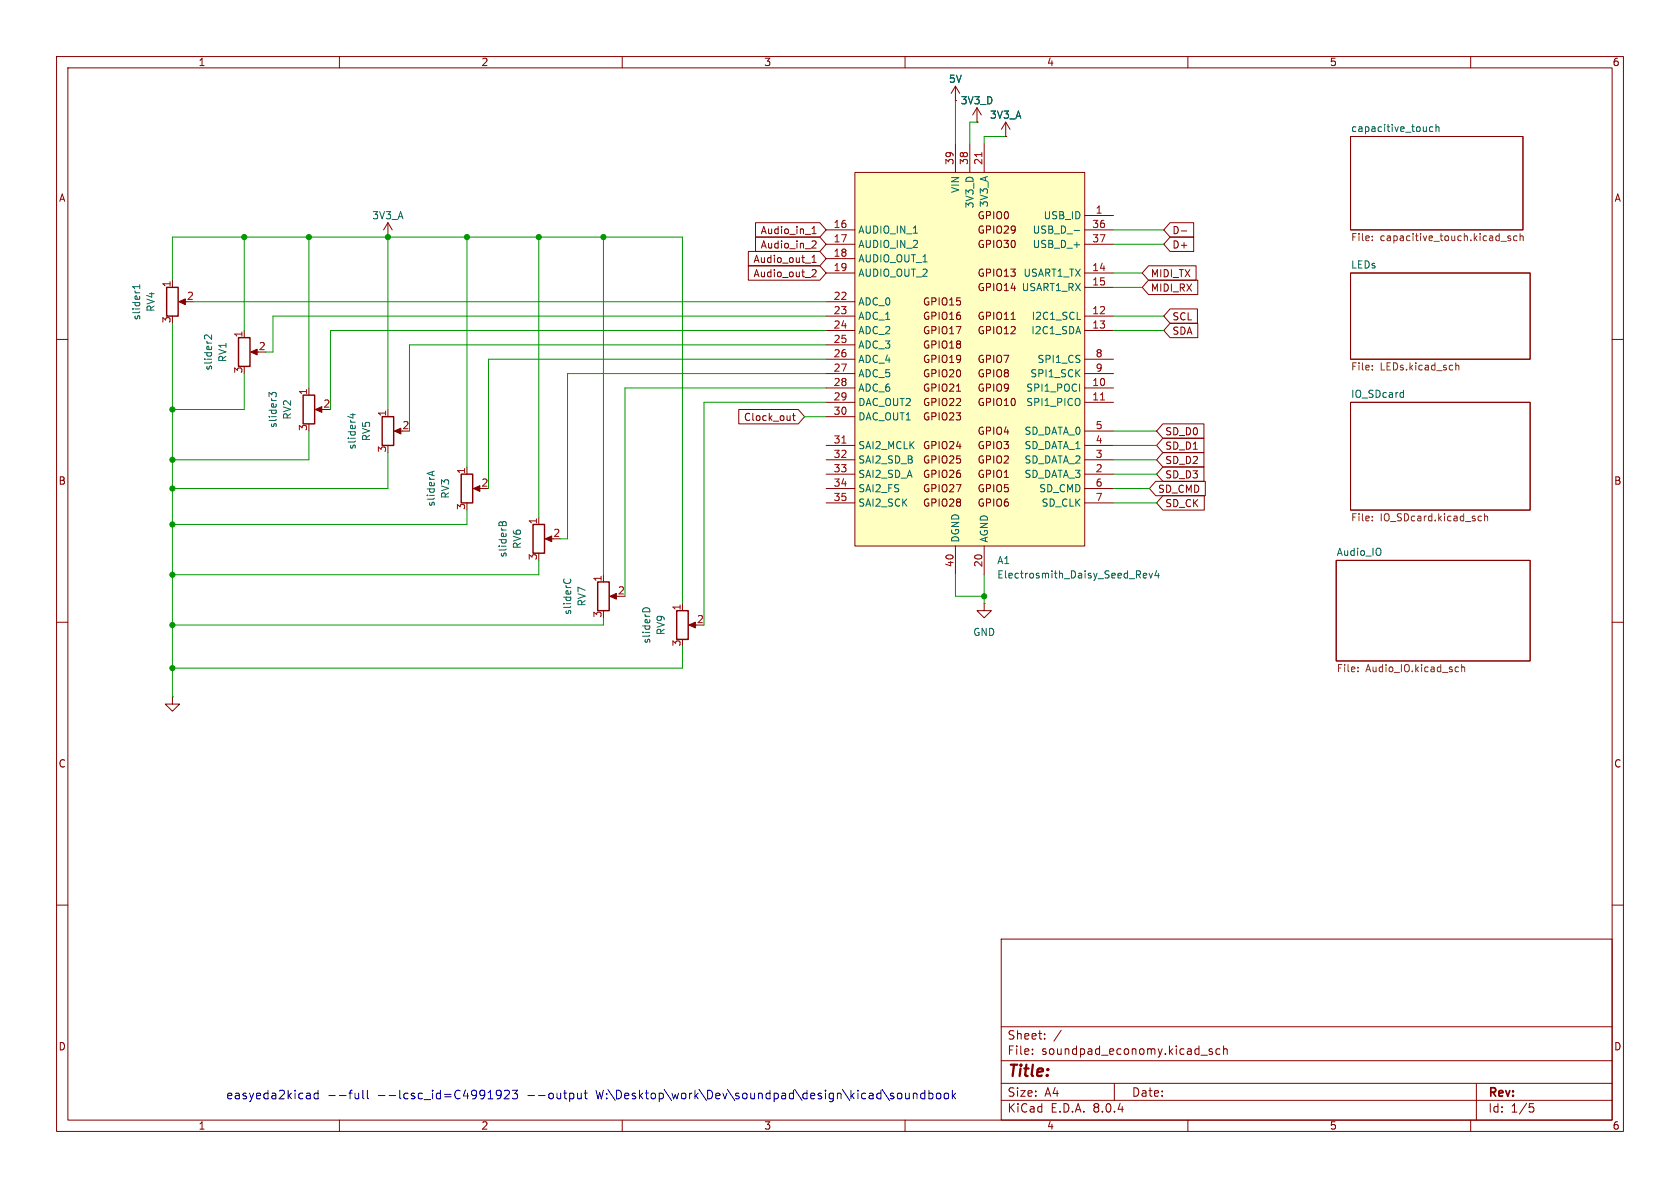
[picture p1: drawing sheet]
<svg xmlns="http://www.w3.org/2000/svg" width="297mm" height="210mm" viewBox="0 0 297 210" stroke-linecap="round" stroke-linejoin="round" font-family="sans-serif">
<g fill="none" stroke="#840000" stroke-width=".18">
<path d="M10 10h277v190h-277zM12 12h273v186h-273zM60 10v2M110 10v2M160 10v2M210 10v2M260 10v2M68.6 39.4l-.8 1.2M68.6 39.4v2.5M68.6 39.4l.7 1.2M238.8 24.1h30.4v16.5h-30.4zM10 60h2"/>
<path d="M43.2 58.4v1.3M68.6 41.9h.1M238.8 48.3h31.7v15.2h-31.7zM285 60h2M44.7 62.2h1M54.6 68.6v1.3M56.1 72.4h1M238.8 71.1h31.7v19.1h-31.7zM236.2 99.1h34.3v17.7h-34.3zM10 110h2M106.7 101.6v1.3M108.2 105.4h1"/>
<path d="M174 106.7v1.3h1.3l-1.3 1.2-1.3-1.2h1.3M174 106.7h.1M285 110h2M30.5 123.2v1.3h1.2l-1.2 1.2-1.3-1.2h1.3M30.5 123.2h.1M10 160h2M285 160h2M177 166h108v32h-108zM60 198v2M110 198v2M160 198v2M177 194.5h108"/>
<path d="M177 191.5h108M177 187.5h108M177 181.5h108M182.5 186.3v.1M182.5 185.5v.1M184.7 183.6v.1M184.7 182.8v.1M187.6 182.1l-1.3 2M197 191.5v3M210 198v2M212.3 186.5h1.2M214.3 185.5l-.3-.1-.3 .2 .1 .2 .5 .2v.3h-.6"/>
<path d="M215.7 185.5l-.5-.1-.2 .3v.4l.1 .2h.6M216.3 185.5l.2-.1 .4 .1 .1 .9M216.3 184.9v1.5M260 198v2M261 191.5v6.5M270.4 195.1h.7M270.5 195.7h.4l.3 .3-.2 .5-.5 .1"/>
</g>
<path d="M253.3 22.5l-.3-.1-.3 .3 .1 .5h.5M253.9 22.5l.1-.1 .3 .1 .1 .8M253.9 22v1.3M37.4 59.2v.8l-.9-.8-.4 .2 .1 .5M48.8 70.1v-.5l-.1-.2h-.5l-.1 .4-.5-.4v.8M248 69.4l.1 .1M248.1 69v1.2M248.1 70.2h-.1M99.8 102.4l-.2 .2 .1 .3M100.8 102.4l.1 .2-.1 .3" fill="none" stroke="#006464" stroke-width=".18"/>
<g fill="none" stroke="#725600" stroke-width=".18">
<path d="M242.6 41.8v.1M242.6 42.4v.1M265.3 42.7h1M267 41.8l-.3-.1-.1 .2v.2l.4 .1v.3h-.4M268.2 41.8l-.4-.1-.2 .2 .1 .6h.5M268.7 41.8l.2-.1 .3 .1 .1 .7M268.7 41.3v1.2M242.6 64.6v.1M242.6 65.3v.1M257.4 64.1v1.3M257.4 64.7l.1-.1h.4v.8M242.6 92v.1"/>
<path d="M242.6 91.3v.1M261.5 91.2l.4 .1M261.9 92l-.4 .1M262.4 91.4l.2-.2 .3 .1 .1 .8M262.4 90.8v1.3M240.1 118.6v.1M240.1 118v.1M257.5 117.9l.4 .1M257.9 118.7h-.4M258.4 118l.2-.1 .3 .1v.7M258.4 117.5v1.2"/>
</g>
<g fill="#840000" stroke="#840000" stroke-width=".18">
<path d="M44.3 62.2l1.2-.5v1z"/>
<path d="M107.8 105.4l1.2-.5v1z"/>
<path d="M55.8 72.4l1.1-.5v1z"/>
</g>
<path d="M42.2 59.7h2v5.1h-2zM53.6 69.9h2v5h-2zM105.7 102.9h2v5.1h-2z" fill="none" stroke="#840000" stroke-width=".25"/>
<path d="M151.1 30.5h40.7v66h-40.7z" fill="#ffffc2"/>
<g fill="none" stroke="#840000" stroke-width=".18">
<path d="M168.9 17.8h.1M168.9 15.2v2.6M168.9 15.2l-.8 1.3M168.9 15.2l.8 1.3M172.7 19.1l-.7 1.2M172.7 19.1v2.5M172.7 19.1l.8 1.2M133.6 39.4h11.3l1.1 1.2-1.1 1.3h-11.3zM151.1 30.5h40.7v66h-40.7zM168.9 25.4v5.1M171.4 25.4v5.1M172.7 21.6h.1"/>
<path d="M174 25.4v5.1M177.8 24.1h.1M177.8 21.6l-.8 1.3M177.8 21.6v2.5M177.8 21.6l.8 1.3M191.8 38.1h5M206.9 39.4h4.1v2.5h-4.1l-1.2-1.3zM30.5 49.5v1.3M32 53.3h1M132.3 44.4h12.6l1.1 1.3-1.1 1.3h-12.6zM132.3 47h12.6l1.1 1.3-1.1 1.2h-12.6zM133.6 41.9h11.3l1.1 1.3-1.1 1.3h-11.3z"/>
<path d="M143.6 41.3h.7M143.6 40.4l.3-.4v1.3M143.6 45.5l.3-.4v1.3M143.6 46.4h.7M143.6 47.8l.4-.1 .3 .3-.8 .9h.8M143.7 42.6h.5l.1 .3-.8 1h.8M146 55.9h5.1M146 58.4h5.1M146 48.3h5.1M146 40.6h5.1M146 43.2h5.1M146 45.7h5.1"/>
<path d="M146 53.3h5.1M178.8 56.5h.7M191.8 55.9h5M191.8 58.4h5M191.8 48.3h5M191.8 50.8h5M191.8 40.6h5M191.8 43.2h5M203 49.5h8.8v2.6h-8.8l-1.1-1.3zM203 47h8.5v2.5h-8.5l-1.1-1.2zM206.9 54.6h4.8v2.6h-4.8l-1.2-1.3zM206.9 57.1h4.9v2.6h-4.9l-1.2-1.3z"/>
<path d="M206.9 41.9h4.1v2.6h-4.1l-1.2-1.3zM208.8 40.8h1M68.6 72.4v1.3M70.1 76.2h1M130.6 72.4h10.5l1.1 1.3-1.1 1.2h-10.5zM140.1 73.5h.5M140.3 73.1v1l.3 .2M146 68.6h5.1M146 71.1h5.1M146 61h5.1M146 63.5h5.1M146 66h5.1"/>
<path d="M146 73.7h5.1M146 78.7h5.1M169.1 69.2h.7M191.8 68.6h5M191.8 71.1h5M191.8 63.5h5M191.8 66h5M191.8 78.7h5M191.8 76.2h5M205.6 74.9h7.2v2.6h-7.2l-1.1-1.3zM205.6 77.5h7.2v2.5h-7.2l-1.1-1.3zM82.5 82.6v1.2"/>
<path d="M84.1 86.4h1M95.2 91.4v1.3M96.8 95.3h1M146 83.8h5.1M146 81.3h5.1M146 86.4h5.1M146 88.9h5.1M168.9 96.5v5.1M174 96.5v5.1M191.8 83.8h5M191.8 81.3h5M191.8 86.4h5"/>
<path d="M191.8 88.9h5M204.3 85.1h8.8v2.5h-8.8l-1.1-1.2zM205.6 80h7.2v2.6h-7.2l-1.1-1.3zM205.6 87.6h7.3v2.6h-7.3l-1.1-1.3zM205.6 82.5h7.2v2.6h-7.2l-1.1-1.3zM120.6 106.7v1.3M122.2 110.5h1"/>
</g>
<path d="M173.6 27v.7M148.8 78.3h.8M194.6 70.7h.7" fill="none" stroke="#a90000" stroke-width=".18"/>
<g fill="none" stroke="#006464" stroke-width=".18">
<path d="M24.7 50.3v.7M24.7 50.7h-1.3l.4 .3M189.9 40.7h1M190.4 56.5h.6M62 73.3h.8M62.4 73.1v.8l-.9-.3M76.4 83.4v.6M76.8 83.3l-1.3 .4M88.8 92.5l.3-.3 .3 .1 .1 .6M88.8 92.5l-.2-.2h-.3l-.1 .6M88.8 92.5v.4M113.6 107.9a.68 .68 0 0 1 .6-.5 .68 .68 0 0 1 .7 .5"/>
<path d="M202.1 101.8l.6-.2v-.2l-.4-.1-.2 .2 .1 .6h.5M203.1 101.3l.3 .9 .4-.9M204.5 100.8l-.3 1h.8M204.8 101.3v.9"/>
</g>
<g fill="#840000" stroke="#840000" stroke-width=".18">
<path d="M121.8 110.5l1.1-.5v1z"/>
<path d="M31.6 53.3l1.2-.5v1z"/>
<path d="M83.7 86.4l1.1-.5v1z"/>
<path d="M96.4 95.3l1.1-.6v1.1z"/>
<path d="M69.7 76.2l1.2-.5v1z"/>
</g>
<path d="M29.5 50.8h2v5.1h-2zM67.6 73.7h2v5h-2zM81.5 83.8h2.1v5.1h-2.1zM94.2 92.7h2.1v5.1h-2.1zM119.6 108h2.1v5h-2.1z" fill="none" stroke="#840000" stroke-width=".25"/>
<g fill="none" stroke="#0000c2" stroke-width=".18">
<path d="M54.6 193.2l.3 .3v.7M54.9 194.2h-.6M54.9 193.6l-.6 .1M56.2 193.3l-.4-.1-.3 .3v.5l.2 .2h.5M56.2 192.7v1.5M62.8 193.2v1h.4l.2-.1M63.4 193.2v1M64.1 192.7v1.3l.3 .2M64.9 192.7v1.3l.3 .2M86.3 194.2h.8M86.3 193.2l.4-.5v1.5M88.6 193.4l-.3 .3h-.3l-.3-.3 .2-.6 .4-.1 .2 .2a1.01 1.01 0 0 1-.3 1.3h-.3"/>
<path d="M89.2 192.9l.6-.2 .2 .2 .1 .3-1 1h1M90.6 192.7h.9l-.5 .6 .4 .2v.6l-.2 .1h-.4l-.2-.1M101.3 193.3l.1 .2v.5l-.1 .2M102.1 193.2l.1 1h.3l.3-.1M102.8 193.2v1M103.3 193.2h.5M103.5 192.7v1.3l.3 .2M160.1 193.2l.1 1h.3l.2-.1M160.7 193.2v1M161.5 193.4l.2-.2 .3 .1 .1 .9M161.5 193.2v1M163.5 193.3l-.4-.1-.3 .3v.5l.1 .2h.6"/>
<path d="M163.5 192.7v1.5M164.2 193.3l.5-.1 .2 .3v.5l-.1 .2h-.6M164.2 192.7v1.5M165.6 193.4l.2-.2 .5 .2v.6l-.1 .2h-.4l-.2-.1zM167 193.4l.2-.2 .4 .2 .1 .6-.1 .2h-.4l-.2-.1zM168.4 192.7v1.5M168.5 193.7l.4 .5M168.9 193.2l-.5 .6"/>
</g>
<g fill="none" stroke="#009600" stroke-width=".18">
<path d="M168.9 17.8v7.6M172.7 21.6h-1.3v3.8M177.8 24.1h-3.8v1.3M30.5 49.5v-7.6h90.1v64.8M30.5 57.2v66M34.3 53.3h111.7M43.2 41.9v16.5M54.6 41.9v26.7M68.6 41.9v30.5M82.5 41.9v40.7M95.2 41.9v49.5M106.7 41.9v59.7"/>
<path d="M146 55.9h-97.7v6.3h-1.3M146 58.4h-87.6v14M196.8 55.9h8.9M196.8 58.4h8.9M196.8 50.8h5.1M196.8 43.2h8.9M196.8 48.3h5.1M196.8 40.6h8.9M43.2 66v6.4h-12.7M54.6 76.2v5.1h-24.1M142.2 73.7h3.8M146 61h-73.6v15.2"/>
<path d="M146 68.6h-35.5v36.8M146 71.1h-21.5v39.4M146 66h-45.7v29.3h-1.2M146 63.5h-59.6v22.9M196.8 78.7h7.7M196.8 76.2h7.7M68.6 80v6.4h-38.1M82.5 90.2v2.5h-52M95.2 99.1v2.5h-64.7M196.8 88.9h7.7M196.8 81.3h7.7M196.8 83.8h7.7"/>
<path d="M196.8 86.4h6.4M106.7 109.2v1.3h-76.2M120.6 114.3v3.8h-90.1M168.9 101.6v3.8h5.1M174 101.6v5.1"/>
</g>
<g fill="#009600" stroke="#009600" stroke-width=".18">
<circle cx="30.5" cy="101.6" r=".46"/>
<circle cx="30.5" cy="86.4" r=".46"/>
<circle cx="30.5" cy="92.7" r=".46"/>
<circle cx="30.5" cy="72.4" r=".46"/>
<circle cx="30.5" cy="81.3" r=".46"/>
<circle cx="30.5" cy="118.1" r=".46"/>
<circle cx="30.5" cy="110.5" r=".46"/>
<circle cx="106.7" cy="41.9" r=".46"/>
<circle cx="95.2" cy="41.9" r=".46"/>
<circle cx="82.5" cy="41.9" r=".46"/>
<circle cx="68.6" cy="41.9" r=".46"/>
<circle cx="54.6" cy="41.9" r=".46"/>
<circle cx="43.2" cy="41.9" r=".46"/>
<circle cx="174" cy="105.4" r=".46"/>
</g>
<text font-size="2.8" fill="#840000" x="178" y="190.9">Title:</text>
<g font-size="2.1" fill="#840000">
<text x="178" y="184">Sheet:</text>
<text x="178" y="186.7">File:</text>
<text x="184.1" y="186.7">soundpad_economy.kicad_sch</text>
<text x="178" y="196.9">KiCad</text>
<text x="178" y="194.1">Size:</text>
<text x="184.7" y="194.1">A4</text>
<text x="185.7" y="196.9">E.D.A.</text>
<text x="193.3" y="196.9">8.0.4</text>
<text x="200" y="194.1">Date:</text>
<text x="263" y="194.3">Rev:</text>
<text x="263" y="196.9">Id:</text>
<text x="267.1" y="196.9">1/5</text>
</g>
<g font-size="2.1" fill="#0000c2">
<text x="39.9" y="194.5">easyeda2kicad</text>
<text x="57.8" y="194.5">--full</text>
<text x="66.7" y="194.5">--lcsc_id=C4991923</text>
<text x="93.3" y="194.5">--output</text>
<text x="105.7" y="194.5">W:\Desktop\work\Dev\soundpad\design\kicad\soundbook</text>
</g>
<g font-size="1.8" fill="#840000">
<text x="35" y="11.9">1</text>
<text x="85" y="11.9">2</text>
<text x="135" y="11.9">3</text>
<text x="185" y="11.9">4</text>
<text x="235" y="11.9">5</text>
<text x="285" y="11.9">6</text>
<text x="10.3" y="35.9">A</text>
<text x="285.3" y="35.9">A</text>
<text x="134.4" y="41.6">Audio_in_1</text>
<text x="172.7" y="39">GPIO0</text>
<text x="172.7" y="41.5">GPIO29</text>
<text x="207.2" y="41.6">D-</text>
<text x="133.1" y="46.7">Audio_out_1</text>
<text x="134.4" y="44.1">Audio_in_2</text>
<text x="172.7" y="44.1">GPIO30</text>
<text x="207.2" y="44.1">D+</text>
<text x="133.1" y="49.2">Audio_out_2</text>
<text x="172.7" y="49.1">GPIO13</text>
<text x="172.7" y="51.7">GPIO14</text>
<text x="203.4" y="51.8">MIDI_RX</text>
<text x="203.4" y="49.2">MIDI_TX</text>
<text x="163.1" y="54.2">GPIO15</text>
<text x="163.1" y="56.8">GPIO16</text>
<text x="163.1" y="59.3">GPIO17</text>
<text x="172.7" y="56.8">GPIO11</text>
<text x="172.7" y="59.3">GPIO12</text>
<text x="207.2" y="56.8">SCL</text>
<text x="207.2" y="59.4">SDA</text>
<text x="163.1" y="61.8">GPIO18</text>
<text x="163.1" y="64.4">GPIO19</text>
<text x="172.7" y="64.4">GPIO7</text>
<text x="163.1" y="66.9">GPIO20</text>
<text x="163.1" y="69.5">GPIO21</text>
<text x="163.1" y="72">GPIO22</text>
<text x="172.7" y="72">GPIO10</text>
<text x="172.7" y="66.9">GPIO8</text>
<text x="172.7" y="69.5">GPIO9</text>
<text x="131.4" y="74.6">Clock_out</text>
<text x="163.1" y="74.5">GPIO23</text>
<text x="172.7" y="77.1">GPIO4</text>
<text x="205.9" y="77.2">SD_D0</text>
<text x="163.1" y="79.6">GPIO24</text>
<text x="163.1" y="82.2">GPIO25</text>
<text x="172.7" y="82.2">GPIO2</text>
<text x="172.7" y="79.6">GPIO3</text>
<text x="205.9" y="82.2">SD_D2</text>
<text x="205.9" y="79.7">SD_D1</text>
<text x="10.3" y="85.9">B</text>
<text x="163.1" y="84.7">GPIO26</text>
<text x="163.1" y="87.2">GPIO27</text>
<text x="163.1" y="89.8">GPIO28</text>
<text x="172.7" y="84.7">GPIO1</text>
<text x="172.7" y="87.2">GPIO5</text>
<text x="172.7" y="89.8">GPIO6</text>
<text x="204.6" y="87.3">SD_CMD</text>
<text x="205.9" y="89.9">SD_CK</text>
<text x="205.9" y="84.8">SD_D3</text>
<text x="285.3" y="85.9">B</text>
<text x="10.3" y="135.9">C</text>
<text x="285.3" y="135.9">C</text>
<text x="10.3" y="185.9">D</text>
<text x="285.3" y="185.9">D</text>
<text x="35" y="199.9">1</text>
<text x="85" y="199.9">2</text>
<text x="135" y="199.9">3</text>
<text x="185" y="199.9">4</text>
<text x="235" y="199.9">5</text>
<text x="285" y="199.9">6</text>
</g>
<g font-size="1.8" fill="#006464">
<text x="167.7" y="14.8">5V</text>
<text x="169.7" y="18.6">3V3_D</text>
<text x="174.9" y="21.2">3V3_A</text>
<text x="238.8" y="23.4">capacitive_touch</text>
<text x="169.8" y="34.2" transform="rotate(-90 169.8 34.2)">VIN</text>
<text x="65.7" y="39">3V3_A</text>
<text x="151.6" y="41.5">AUDIO_IN_1</text>
<text x="172.3" y="36.9" transform="rotate(-90 172.3 36.9)">3V3_D</text>
<text x="174.9" y="36.8" transform="rotate(-90 174.9 36.8)">3V3_A</text>
<text x="182.5" y="41.5">USB_D_-</text>
<text x="184.4" y="39">USB_ID</text>
<text x="151.6" y="44">AUDIO_IN_2</text>
<text x="151.6" y="46.6">AUDIO_OUT_1</text>
<text x="182.5" y="44">USB_D_+</text>
<text x="238.8" y="47.5">LEDs</text>
<text x="151.6" y="49.1">AUDIO_OUT_2</text>
<text x="180.5" y="51.7">USART1_RX</text>
<text x="180.8" y="49.1">USART1_TX</text>
<text x="25" y="56.7" transform="rotate(-90 25 56.7)">slider1</text>
<text x="27.5" y="55.2" transform="rotate(-90 27.5 55.2)">RV4</text>
<text x="151.6" y="54.2">ADC_0</text>
<text x="151.6" y="56.7">ADC_1</text>
<text x="151.6" y="59.3">ADC_2</text>
<text x="182.2" y="59.3">I2C1_SDA</text>
<text x="182.3" y="56.7">I2C1_SCL</text>
<text x="37.7" y="65.6" transform="rotate(-90 37.7 65.6)">slider2</text>
<text x="40.2" y="64.1" transform="rotate(-90 40.2 64.1)">RV1</text>
<text x="151.6" y="61.8">ADC_3</text>
<text x="151.6" y="64.4">ADC_4</text>
<text x="183.3" y="64.4">SPI1_CS</text>
<text x="151.6" y="66.9">ADC_5</text>
<text x="151.6" y="69.4">ADC_6</text>
<text x="151.6" y="72">DAC_OUT2</text>
<text x="181.3" y="69.4">SPI1_POCI</text>
<text x="181.3" y="72">SPI1_PICO</text>
<text x="182" y="66.9">SPI1_SCK</text>
<text x="238.8" y="70.4">IO_SDcard</text>
<text x="49.1" y="75.8" transform="rotate(-90 49.1 75.8)">slider3</text>
<text x="51.7" y="74.3" transform="rotate(-90 51.7 74.3)">RV2</text>
<text x="151.6" y="74.5">DAC_OUT1</text>
<text x="181" y="77.1">SD_DATA_0</text>
<text x="63.1" y="79.6" transform="rotate(-90 63.1 79.6)">slider4</text>
<text x="65.6" y="78.1" transform="rotate(-90 65.6 78.1)">RV5</text>
<text x="151.6" y="79.6">SAI2_MCLK</text>
<text x="151.6" y="82.1">SAI2_SD_B</text>
<text x="181" y="82.1">SD_DATA_2</text>
<text x="181" y="79.6">SD_DATA_1</text>
<text x="77.1" y="89.7" transform="rotate(-90 77.1 89.7)">sliderA</text>
<text x="79.6" y="88.2" transform="rotate(-90 79.6 88.2)">RV3</text>
<text x="151.6" y="84.7">SAI2_SD_A</text>
<text x="151.6" y="87.2">SAI2_FS</text>
<text x="151.6" y="89.8">SAI2_SCK</text>
<text x="181" y="84.7">SD_DATA_3</text>
<text x="183.6" y="87.2">SD_CMD</text>
<text x="184" y="89.8">SD_CLK</text>
<text x="89.8" y="98.6" transform="rotate(-90 89.8 98.6)">sliderB</text>
<text x="92.3" y="97.1" transform="rotate(-90 92.3 97.1)">RV6</text>
<text x="169.8" y="96" transform="rotate(-90 169.8 96)">DGND</text>
<text x="174.9" y="96" transform="rotate(-90 174.9 96)">AGND</text>
<text x="176.2" y="99.9">A1</text>
<text x="236.2" y="98.3">Audio_IO</text>
<text x="103.7" y="107.3" transform="rotate(-90 103.7 107.3)">RV7</text>
<text x="176.2" y="102.5">Electrosmith_Daisy_Seed_Rev4</text>
<text x="101.2" y="108.8" transform="rotate(-90 101.2 108.8)">sliderC</text>
<text x="115.2" y="113.9" transform="rotate(-90 115.2 113.9)">sliderD</text>
<text x="117.7" y="112.4" transform="rotate(-90 117.7 112.4)">RV9</text>
<text x="172" y="112.6">GND</text>
</g>
<g font-size="1.8" fill="#a90000">
<text x="168.7" y="29.3" transform="rotate(-90 168.7 29.3)">39</text>
<text x="171.2" y="29.3" transform="rotate(-90 171.2 29.3)">38</text>
<text x="173.7" y="29.3" transform="rotate(-90 173.7 29.3)">21</text>
<text x="147.3" y="40.4">16</text>
<text x="193" y="40.4">36</text>
<text x="193.6" y="37.8">1</text>
<text x="147.3" y="42.9">17</text>
<text x="147.3" y="45.5">18</text>
<text x="193" y="42.9">37</text>
<text x="30.2" y="50.9" transform="rotate(-90 30.2 50.9)">1</text>
<text x="32.9" y="53.1">2</text>
<text x="147.3" y="48">19</text>
<text x="147.3" y="53.1">22</text>
<text x="193" y="48">14</text>
<text x="193" y="50.5">15</text>
<text x="30.2" y="57.2" transform="rotate(-90 30.2 57.2)">3</text>
<text x="42.9" y="59.8" transform="rotate(-90 42.9 59.8)">1</text>
<text x="147.3" y="55.6">23</text>
<text x="147.3" y="58.2">24</text>
<text x="193" y="55.6">12</text>
<text x="193" y="58.2">13</text>
<text x="45.6" y="62">2</text>
<text x="147.3" y="60.7">25</text>
<text x="147.3" y="63.2">26</text>
<text x="147.3" y="65.8">27</text>
<text x="193.6" y="63.2">8</text>
<text x="193.6" y="65.8">9</text>
<text x="42.9" y="66.1" transform="rotate(-90 42.9 66.1)">3</text>
<text x="54.4" y="69.9" transform="rotate(-90 54.4 69.9)">1</text>
<text x="147.3" y="68.3">28</text>
<text x="147.3" y="70.9">29</text>
<text x="193" y="68.3">10</text>
<text x="193" y="70.9">11</text>
<text x="54.4" y="76.3" transform="rotate(-90 54.4 76.3)">3</text>
<text x="57.1" y="72.1">2</text>
<text x="68.3" y="73.7" transform="rotate(-90 68.3 73.7)">1</text>
<text x="71" y="75.9">2</text>
<text x="147.3" y="73.4">30</text>
<text x="193.6" y="75.9">5</text>
<text x="68.3" y="80.1" transform="rotate(-90 68.3 80.1)">3</text>
<text x="82.3" y="83.9" transform="rotate(-90 82.3 83.9)">1</text>
<text x="147.3" y="78.5">31</text>
<text x="147.3" y="81">32</text>
<text x="147.3" y="83.6">33</text>
<text x="193.6" y="83.6">2</text>
<text x="193.6" y="81">3</text>
<text x="193.6" y="78.5">4</text>
<text x="85" y="86.1">2</text>
<text x="147.3" y="86.1">34</text>
<text x="147.3" y="88.6">35</text>
<text x="193.6" y="86.1">6</text>
<text x="193.6" y="88.6">7</text>
<text x="82.3" y="90.2" transform="rotate(-90 82.3 90.2)">3</text>
<text x="95" y="92.8" transform="rotate(-90 95 92.8)">1</text>
<text x="97.7" y="95">2</text>
<text x="95" y="99.1" transform="rotate(-90 95 99.1)">3</text>
<text x="168.7" y="100.4" transform="rotate(-90 168.7 100.4)">40</text>
<text x="173.7" y="100.4" transform="rotate(-90 173.7 100.4)">20</text>
<text x="106.4" y="102.9" transform="rotate(-90 106.4 102.9)">1</text>
<text x="109.1" y="105.2">2</text>
<text x="106.4" y="109.3" transform="rotate(-90 106.4 109.3)">3</text>
<text x="120.4" y="108" transform="rotate(-90 120.4 108)">1</text>
<text x="123.1" y="110.2">2</text>
<text x="120.4" y="114.4" transform="rotate(-90 120.4 114.4)">3</text>
</g>
<g font-size="1.8" fill="#725600">
<text x="238.8" y="43">File:</text>
<text x="244" y="43">capacitive_touch.kicad_sch</text>
<text x="238.8" y="65.8">File:</text>
<text x="244" y="65.8">LEDs.kicad_sch</text>
<text x="238.8" y="92.5">File:</text>
<text x="244" y="92.5">IO_SDcard.kicad_sch</text>
<text x="236.2" y="119.2">File:</text>
<text x="241.4" y="119.2">Audio_IO.kicad_sch</text>
</g>
</svg>
